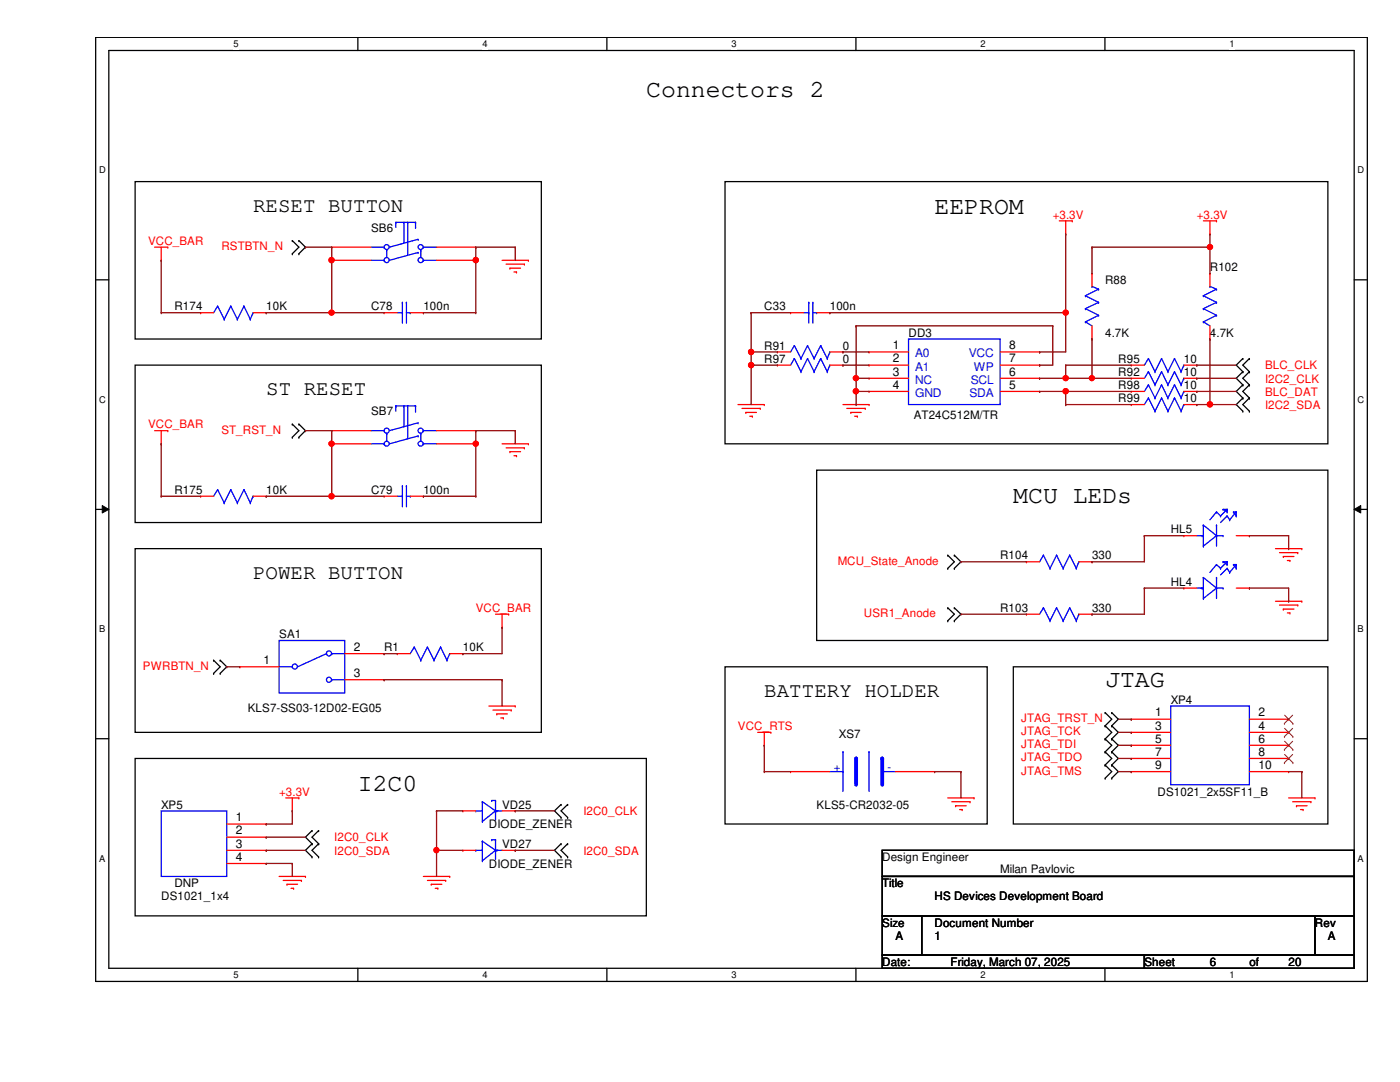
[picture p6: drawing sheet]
<svg xmlns="http://www.w3.org/2000/svg" width="279mm" height="216mm" viewBox="0 0 279 216" stroke-linecap="round" stroke-linejoin="round" font-family="sans-serif">
<path d="M19.1 7.5h253.8v188.3h-253.8zM21.7 10.1h248.6v183.1h-248.6z" fill="none" stroke="#000" stroke-width=".25"/>
<g fill="#fff">
<path d="M46.6 7.7h1v2.1h-1z"/>
<path d="M46.6 193.5h1v2.1h-1z"/>
</g>
<path d="M71.4 7.5v2.6M71.4 193.2v2.6" fill="none" stroke="#000" stroke-width=".25"/>
<g fill="#fff">
<path d="M96.3 7.7h1v2.1h-1z"/>
<path d="M96.3 193.5h1v2.1h-1z"/>
</g>
<path d="M121.1 7.5v2.6M121.1 193.2v2.6" fill="none" stroke="#000" stroke-width=".25"/>
<g fill="#fff">
<path d="M146 7.7h1v2.1h-1z"/>
<path d="M146 193.5h1v2.1h-1z"/>
</g>
<path d="M170.8 7.5v2.6M170.8 193.2v2.6" fill="none" stroke="#000" stroke-width=".25"/>
<g fill="#fff">
<path d="M195.7 7.7h1v2.1h-1z"/>
<path d="M195.7 193.5h1v2.1h-1z"/>
</g>
<path d="M220.5 7.5v2.6M220.5 193.2v2.6" fill="none" stroke="#000" stroke-width=".25"/>
<g fill="#fff">
<path d="M245.4 7.7h1v2.1h-1z"/>
<path d="M245.4 193.5h1v2.1h-1z"/>
<path d="M19.8 32.9h1.3v2.1h-1.3z"/>
<path d="M270.9 32.9h1.3v2.1h-1.3z"/>
<path d="M19.8 78.7h1.3v2.1h-1.3z"/>
<path d="M270.9 78.7h1.3v2.1h-1.3z"/>
</g>
<path d="M19.1 55.8h2.6M270.3 55.8h2.6" fill="none" stroke="#000" stroke-width=".25"/>
<g fill="#fff">
<path d="M19.8 124.5h1.2v2.1h-1.2z"/>
<path d="M270.9 124.5h1.3v2.1h-1.3z"/>
</g>
<path d="M19.1 101.6h2.6M270.3 101.6h2.6" fill="none" stroke="#000" stroke-width=".25"/>
<path d="M20.4 100.9l1.3 .7-1.3 .8zM270.3 101.6l1.3-.7v1.5z" fill="#000"/>
<path d="M20.4 100.9l1.3 .7-1.3 .8zM270.3 101.6l1.3-.7v1.5z" fill="none" stroke="#000" stroke-width=".2"/>
<g fill="#fff">
<path d="M19.8 170.3h1.2v2h-1.2z"/>
<path d="M270.9 170.3h1.3v2h-1.3z"/>
</g>
<g fill="none" stroke="#000" stroke-width=".25">
<path d="M27 36.2h81v31.4h-81zM144.7 36.2h120.3v52.4h-120.3zM58.3 48h.1M58.3 50.6h.1M58.3 48l1.3 1.3-1.3 1.3M59.6 50.6h.1M59.6 48h.1M59.6 48l1.4 1.3-1.4 1.3M27 72.9h81v31.4h-81zM248 71.5h.1M248 74.2h.1M248 76.8h.1"/>
<path d="M248 79.4h.1M248 71.5l-1.3 1.4 1.3 1.3M248 74.2l-1.3 1.3 1.3 1.3M248 76.8l-1.3 1.3 1.3 1.3M248 79.4l-1.3 1.3 1.3 1.3M249.3 74.2h.1M249.3 71.5h.1M249.3 76.8h.1M249.3 79.4h.1M249.3 71.5l-1.3 1.4 1.3 1.3M249.3 74.2l-1.3 1.3 1.3 1.3M249.3 76.8l-1.3 1.3 1.3 1.3"/>
<path d="M249.3 79.4l-1.3 1.3 1.3 1.3M58.3 84.6h.1M58.3 87.2h.1M58.3 84.6l1.3 1.3-1.3 1.3M59.6 87.2h.1M59.6 84.6h.1M59.6 84.6l1.4 1.3-1.4 1.3M163 93.8h102v34h-102zM248 82h.1M249.3 82h.1M27 109.5h81v36.6h-81zM189.1 110.8h.1"/>
<path d="M189.1 113.4h.1M189.1 110.8l1.4 1.3-1.4 1.3M190.5 113.4h.1M190.5 110.8h.1M190.5 110.8l1.3 1.3-1.3 1.3M42.6 131.7h.1M42.6 134.4h.1M42.6 131.7l1.3 1.4-1.3 1.3M43.9 134.4h.1M43.9 131.7h.1M43.9 131.7l1.4 1.4-1.4 1.3M144.7 133.1h52.3v31.3h-52.3z"/>
<path d="M189.1 121.3h.1M189.1 123.9h.1M189.1 121.3l1.4 1.3-1.4 1.3M190.5 123.9h.1M190.5 121.3h.1M190.5 121.3l1.3 1.3-1.3 1.3M202.2 133.1h62.8v31.3h-62.8zM19.1 147.4h2.6M27 151.3h102v31.5h-102zM220.6 142.2h.1M220.6 144.8h.1M220.6 147.4h.1"/>
<path d="M220.6 150h.1M220.6 152.7h.1M220.6 155.3h.1M220.6 142.2l1.3 1.3-1.3 1.3M220.6 144.8l1.3 1.3-1.3 1.3M220.6 147.4l1.3 1.3-1.3 1.3M220.6 150l1.3 1.3-1.3 1.4M220.6 152.7l1.3 1.3-1.3 1.3M221.9 144.8h.1M221.9 142.2h.1M221.9 147.4h.1M221.9 150h.1"/>
<path d="M221.9 152.7h.1M221.9 155.3h.1M221.9 142.2l1.3 1.3-1.3 1.3M221.9 144.8l1.3 1.3-1.3 1.3M221.9 147.4l1.3 1.3-1.3 1.3M221.9 150l1.3 1.3-1.3 1.4M221.9 152.7l1.3 1.3-1.3 1.3M270.3 147.4h2.6M62.3 165.7h.1M62.3 168.4h.1M62.3 171h.1M62.3 165.7l-1.3 1.3 1.3 1.4"/>
<path d="M62.3 168.4l-1.3 1.3 1.3 1.3M63.6 168.4h.1M63.6 165.7h.1M63.6 171h.1M63.6 165.7l-1.3 1.3 1.3 1.4M63.6 168.4l-1.3 1.3 1.3 1.3M112 160.5h.1M112 163.1h.1M112 168.4h.1M112 171h.1M112 160.5l-1.3 1.3 1.3 1.3M112 168.4l-1.3 1.3 1.3 1.3"/>
<path d="M113.3 163.1h.1M113.3 160.5h.1M113.3 171h.1M113.3 168.4h.1M113.3 160.5l-1.3 1.3 1.3 1.3M113.3 168.4l-1.3 1.3 1.3 1.3M176.1 169.7h94.2v5.2h-94.2zM176.1 174.9h94.2v7.9h-94.2zM176.1 182.8h7.8v7.8h-7.8zM176.1 190.6h52.3v2.6h-52.3zM183.9 182.8h78.5v7.8h-78.5zM228.4 190.6h41.9v2.6h-41.9z"/>
<path d="M262.4 182.8h7.9v7.8h-7.9z"/>
</g>
<g fill="none" stroke="#f00" stroke-width=".25">
<path d="M30.9 49.3h2.6M32.2 51.9h.1M32.2 49.3v2.6M33.5 49.3h.1M100.2 51.9h5.3M101 52.7h3.6M101.8 53.5h.1M101.8 53.5h2.1M102.6 54.3h.5M103.1 54.3h.1M104.6 52.7h.1M105.5 51.9h.1"/>
<path d="M211.4 44.1h2.6M212.7 46.7h.1M212.7 44.1v2.6M214 44.1h.1M240.2 44.1h2.6M241.5 46.7h.1M241.5 44.1v2.6M242.8 44.1h.1M155.2 70.2h.1M155.2 72.9h.1M155.2 72.9h2.6M155.2 70.2h2.6"/>
<path d="M165.6 72.9h2.6M165.6 70.2h2.6M168.2 70.2h.1M168.2 72.9h.1M225.8 72.9h.1M225.8 75.5h.1M225.8 78.1h.1M225.8 72.9h2.6M225.8 75.5h2.6M225.8 78.1h2.6M236.3 72.9h2.5M236.3 75.5h2.5"/>
<path d="M236.3 78.1h2.5M238.8 72.9h.1M238.8 75.5h.1M238.8 78.1h.1M30.9 85.9h2.6M32.2 88.6h.1M32.2 85.9v2.7M33.5 85.9h.1M76.7 99h.1M76.7 99h2.6M81.9 99h2.6M84.5 99h.1"/>
<path d="M100.2 88.6h5.3M101 89.4h3.6M101.8 90.1h.1M101.8 90.1h2.1M102.6 90.9h.5M103.1 90.9h.1M104.6 89.4h.1M105.5 88.6h.1M147.3 80.7h5.2M148.1 81.5h3.6M148.8 82.3h.1M148.8 82.3h2.2"/>
<path d="M149.6 83.1h.6M150.2 83.1h.1M151.7 81.5h.1M152.5 80.7h.1M168.2 80.7h5.2M169 81.5h3.7M169.8 82.3h.1M169.8 82.3h2.1M170.6 83.1h.5M171.1 83.1h.1M172.7 81.5h.1M173.4 80.7h.1"/>
<path d="M236.3 117.3h.1M236.3 106.9h.1M236.3 117.3h2.5M236.3 106.9h2.5M246.7 117.3h2.6M246.7 106.9h2.6M249.3 117.3h.1M249.3 106.9h.1M254.6 109.5h5.2M254.6 120h5.2M255.4 110.3h3.6M256.1 111h.1"/>
<path d="M256.1 111h2.1M256.9 111.8h.5M257.4 111.8h.1M259 110.3h.1M259.8 109.5h.1M259.8 120h.1M98.9 122.6h2.6M100.2 125.2h.1M100.2 122.6v2.6M101.5 122.6h.1M255.4 120.7h3.6M256.1 121.5h.1"/>
<path d="M256.1 121.5h2.1M256.9 122.3h.5M257.4 122.3h.1M259 120.7h.1M57 159.2h2.6M58.3 159.2v2.6M59.6 159.2h.1M97.6 140.9h5.2M98.4 141.7h3.6M99.1 142.5h.1M99.1 142.5h2.2M99.9 143.3h.6"/>
<path d="M100.5 143.3h.1M102 141.7h.1M102.8 140.9h.1M151.2 146.1h2.6M152.5 148.7h.1M152.5 146.1v2.6M153.8 146.1h.1M189.1 159.2h5.3M189.9 160h3.7M193.6 160h.1M194.4 159.2h.1M257.2 159.2h5.2"/>
<path d="M258 160h3.6M261.6 160h.1M262.4 159.2h.1M55.7 174.9h5.3M56.5 175.7h3.7M57.3 176.4h.1M57.3 176.4h2.1M58.1 177.2h.5M58.3 161.8h.1M58.6 177.2h.1M60.2 175.7h.1M61 174.9h.1"/>
<path d="M84.5 174.9h5.2M85.3 175.7h3.6M86.1 176.4h.1M86.1 176.4h2.1M86.9 177.2h.5M87.4 177.2h.1M88.9 175.7h.1M89.7 174.9h.1M92.4 161.8h.1M92.4 161.8h2.6M100.2 161.8h2.6M102.8 161.8h.1"/>
<path d="M190.7 160.8h.1M190.7 160.8h2.1M191.5 161.5h.5M192 161.5h.1M258.7 160.8h.1M258.7 160.8h2.2M259.5 161.5h.6M260.1 161.5h.1"/>
</g>
<g fill="none" stroke="#00f" stroke-width=".25">
<path d="M158.5 69h.1M158.5 71.5h.1M158.5 69l1.4 2.5M158.5 69l-.7 1.2M158.5 71.5l1.4 2.7M158.5 71.5l-.7 1.4M159.9 71.5h.1M159.9 74.2h.1M161.2 69h.1M161.2 71.5h.1M161.2 69l-1.3 2.5M161.2 69l1.3 2.5"/>
<path d="M161.2 71.5l-1.3 2.7M161.2 71.5l1.3 2.7M162.5 71.5h.1M162.5 74.2h.1M163.8 69h.1M163.8 71.5h.1M163.8 69l-1.3 2.5M163.8 69l1.3 2.5M163.8 71.5l-1.3 2.7M163.8 71.5l1.3 2.7M165.1 71.5h.1M165.1 74.2h.1"/>
<path d="M165.6 70.2h.1M165.6 72.9h.1M165.6 70.2l-.5 1.3M165.6 72.9l-.5 1.3M229.2 71.5h.1M229.2 74.2h.1M229.2 76.8h.1M229.2 71.5l1.3 2.7M229.2 71.5l-.8 1.4M229.2 74.2l1.3 2.6M229.2 74.2l-.8 1.3M229.2 76.8l1.3 2.6"/>
<path d="M229.2 76.8l-.8 1.3M230.5 74.2h.1M230.5 76.8h.1M230.5 79.4h.1M231.8 71.5h.1M231.8 74.2h.1M231.8 76.8h.1M231.8 71.5l-1.3 2.7M231.8 71.5l1.3 2.7M231.8 74.2l-1.3 2.6M231.8 74.2l1.3 2.6M231.8 76.8l-1.3 2.6"/>
<path d="M231.8 76.8l1.3 2.6M233.1 74.2h.1M233.1 76.8h.1M233.1 79.4h.1M234.4 71.5h.1M234.4 74.2h.1M234.4 76.8h.1M234.4 71.5l-1.3 2.7M234.4 71.5l1.3 2.7M234.4 74.2l-1.3 2.6M234.4 74.2l1.3 2.6M234.4 76.8l-1.3 2.6"/>
<path d="M234.4 76.8l1.3 2.6M235.7 74.2h.1M235.7 76.8h.1M235.7 79.4h.1M236.3 72.9h.1M236.3 75.5h.1M236.3 78.1h.1M236.3 72.9l-.6 1.3M236.3 75.5l-.6 1.3M236.3 78.1l-.6 1.3M79.3 99h1M80.3 96.9h.1"/>
<path d="M80.3 99h.1M80.3 96.9v4.2M81.1 96.9h.1M81.1 96.9v4.2M81.1 99h.8M81.9 99h.1M238.8 117.3h1.4M238.8 106.9h1.4M239.9 117.3h.1M239.9 106.9h.1M240.2 119.4h.1M240.2 117.3h.1"/>
<path d="M240.2 115.2h.1M240.2 109h.1M240.2 106.9h.1M240.2 104.8h.1M240.2 104.8v4.2M240.2 115.2v4.2M240.2 115.2l2.6 2.1M240.2 104.8l2.6 2.1M242.8 115.2h.1M242.8 117.3h.1M242.8 112.6h.1M242.8 104.8h.1"/>
<path d="M242.8 106.9h.1M242.8 102.1h.1M242.8 117.3h1.3M242.8 104.8v4.2M242.8 115.2v4.2M242.8 112.6l.8 .8M242.8 117.3l-2.6 2.1M242.8 112.6l-1.3 1.6M242.8 106.9h1.3M242.8 102.1l.8 .9M242.8 106.9l-2.6 2.1M242.8 102.1l-1.3 1.6"/>
<path d="M243.6 113.4h.1M243.6 103h.1M244.1 117.3h.1M244.1 112.1h.1M244.1 106.9h.1M244.1 101.6h.1M244.1 112.1h.8M244.1 112.1l.8 .5M244.1 101.6h.8M244.1 101.6l.8 .5M244.9 112.1h.1M244.9 112.6h.1"/>
<path d="M244.9 113.4h.1M244.9 101.6h.1M244.9 102.1h.1M244.9 103h.1M244.9 112.1l-1.3 1.3M244.9 113.4l.5 .8M244.9 101.6v.5M244.9 112.1v.5M244.9 113.4l-1.3 1.3M244.9 101.6l-1.3 1.4M244.9 103l.5 .7M244.9 103l-1.3 1.3"/>
<path d="M245.4 114.2h.1M245.4 103.7h.1M246.2 112.6h.1M246.2 102.1h.1M246.2 112.6h.5M246.2 112.6l.5 .8M246.2 102.1h.5M246.2 102.1l.5 .9M246.7 112.6h.1M246.7 113.4h.1M246.7 102.1h.1M246.7 103h.1"/>
<path d="M246.7 112.6l-1.3 1.6M246.7 102.1v.9M246.7 112.6v.8M246.7 102.1l-1.3 1.6M96.3 160h.1M96.3 160v3.9M96.3 160l2.6 1.8M98.1 159.7h.1M98.1 159.7h.8M98.9 159.7h.1M98.9 159.7v4M95 161.8h.1"/>
<path d="M95 161.8h1.3M96.3 163.9h.1M98.9 161.8h.1M98.9 161.8h1.3M98.9 161.8l-2.6 2.1M99.1 161.8h.1"/>
</g>
<path d="M170.9 151.3v5.3" fill="none" stroke="#00f" stroke-width=".76"/>
<circle cx="170.9" cy="151.3" r=".38" fill="#00f"/>
<path d="M176.1 151.3v5.3" fill="none" stroke="#00f" stroke-width=".76"/>
<circle cx="176.1" cy="151.3" r=".38" fill="#00f"/>
<g fill="none" stroke="#00f" stroke-width=".25">
<path d="M74 49.3h2.7M74 51.9h2.7M76.7 49.3h.1M76.7 51.9h.1M77.2 49.8h.1M77.2 49.8v1.6M79 44.4h.1M79 44.4h3.9M79 44.4v1M80.6 44.4h.1M80.6 44.4v4.1M81.4 44.4h.1"/>
<path d="M81.4 44.4v6.5M82.9 44.4h.1M82.9 45.4h.1M82.9 44.4v1M83.4 47.8h.1M83.4 50.4h.1M83.4 47.8l-5.7 1.5M83.4 50.4l-5.7 1.5M84 49.8h.1M84 49.8v1.6M84.5 49.3h.1M84.5 51.9h.1"/>
<path d="M84.5 49.3h2.6M84.5 51.9h2.6M216.6 59h.1M216.6 59l2.6 1.3M217.9 57.1h.1M217.9 57.1l1.3 .6M219.2 57.7h.1M219.2 57.7l-2.6 1.3M240.2 59h.1M240.2 59l2.6 1.3M241.5 57.1h.1M241.5 57.1l1.3 .6"/>
<path d="M242.8 57.7h.1M242.8 57.7l-2.6 1.3M43.4 61.1h.1M43.4 61.1l1.3 2.6M43.4 61.1l-.8 1.3M44.7 63.7h.1M46.1 61.1h.1M46.1 61.1l-1.4 2.6M46.1 61.1l1.3 2.6M47.4 63.7h.1M48.7 61.1h.1M48.7 61.1l-1.3 2.6"/>
<path d="M48.7 61.1l1.3 2.6M50 63.7h.1M50.5 62.4h.1M50.5 62.4l-.5 1.3M79.3 62.4h1M80.3 60.3h.1M80.3 62.4h.1M80.3 60.3v4.2M81.1 60.3h.1M81.1 60.3v4.2M81.1 62.4h.8M81.9 62.4h.1"/>
<path d="M160.4 62.4h1M161.4 60.3h.1M161.4 62.4h.1M161.4 60.3v4.2M162.2 60.3h.1M162.2 62.4h.8M162.2 60.3v4.2M163 62.4h.1M181.3 67.6h18.3v13.1h-18.3zM216.6 61.6h.1M216.6 64.2h.1M216.6 61.6l2.6 1.3"/>
<path d="M216.6 64.2l1.3 .8M219.2 62.9h.1M219.2 60.3h.1M219.2 62.9l-2.6 1.3M219.2 60.3l-2.6 1.3M229.2 79.4h.1M229.2 79.4l1.3 2.6M229.2 79.4l-.8 1.3M231.8 79.4h.1M231.8 79.4l-1.3 2.6M231.8 79.4l1.3 2.6M234.4 79.4h.1"/>
<path d="M234.4 79.4l-1.3 2.6M234.4 79.4l1.3 2.6M240.2 61.6h.1M240.2 64.2h.1M240.2 61.6l2.6 1.3M240.2 64.2l1.3 .8M242.8 62.9h.1M242.8 60.3h.1M242.8 62.9l-2.6 1.3M242.8 60.3l-2.6 1.3M43.4 97.7h.1M43.4 97.7l1.3 2.6"/>
<path d="M43.4 97.7l-.8 1.3M46.1 97.7h.1M46.1 97.7l-1.4 2.6M46.1 97.7l1.3 2.6M48.7 97.7h.1M48.7 97.7l-1.3 2.6M48.7 97.7l1.3 2.6M50.5 99h.1M50.5 99l-.5 1.3M74 85.9h2.7M74 88.6h2.7M76.7 85.9h.1"/>
<path d="M76.7 88.6h.1M77.2 86.5h.1M77.2 86.5v1.6M79 81h.1M79 81v1M79 81h3.9M80.6 81h.1M80.6 81v4.2M81.4 81h.1M81.4 81v6.5M82.9 81h.1M82.9 82h.1"/>
<path d="M82.9 81v1M83.4 84.4h.1M83.4 87h.1M83.4 84.4l-5.7 1.5M83.4 87l-5.7 1.6M84 86.5h.1M84 86.5v1.6M84.5 85.9h.1M84.5 88.6h.1M84.5 85.9h2.6M84.5 88.6h2.6M230.5 82h.1"/>
<path d="M233.1 82h.1M235.7 82h.1M236.3 80.7h.1M236.3 80.7l-.6 1.3M44.7 100.3h.1M47.4 100.3h.1M50 100.3h.1M208.2 110.8h.1M208.2 110.8l1.4 2.6M208.2 110.8l-.7 1.3M209.6 113.4h.1M210.9 110.8h.1"/>
<path d="M210.9 110.8l-1.3 2.6M210.9 110.8l1.3 2.6M212.2 113.4h.1M213.5 110.8h.1M213.5 110.8l-1.3 2.6M213.5 110.8l1.3 2.6M214.8 113.4h.1M215.3 112.1h.1M215.3 112.1l-.5 1.3M55.7 127.8h13.1v10.5h-13.1zM55.7 133.1h2.6M58.3 133.1h.1"/>
<path d="M65.2 130.4h.1M65.2 130.4l-5.8 2.7M66.2 130.4h.1M66.2 135.6h.1M66.2 130.4h2.6M66.2 135.6h2.6M82.7 129.1h.1M82.7 129.1l1.3 2.6M82.7 129.1l-.8 1.3M84 131.7h.1M85.3 129.1h.1M85.3 129.1l-1.3 2.6"/>
<path d="M85.3 129.1l1.3 2.6M86.6 131.7h.1M87.9 129.1h.1M87.9 129.1l-1.3 2.6M87.9 129.1l1.3 2.6M89.2 131.7h.1M89.7 130.4h.1M89.7 130.4l-.5 1.3M208.2 121.3h.1M208.2 121.3l1.4 2.6M208.2 121.3l-.7 1.3M209.6 123.9h.1"/>
<path d="M210.9 121.3h.1M210.9 121.3l-1.3 2.6M210.9 121.3l1.3 2.6M212.2 123.9h.1M213.5 121.3h.1M213.5 121.3l-1.3 2.6M213.5 121.3l1.3 2.6M214.8 123.9h.1M215.3 122.6h.1M215.3 122.6l-.5 1.3M165.6 154h2.6M168.2 150h.1"/>
<path d="M168.2 154h.1M168.2 150v7.9M173.4 150h.1M173.4 150v7.9M176.1 154h.1M176.1 154h2.6M233.6 140.9h15.7v15.7h-15.7zM32.2 161.8h13.1v13.1h-13.1zM95 169.7h.1M95 169.7h1.3M96.3 171.7h.1M96.3 167.9h.1"/>
<path d="M96.3 167.9v3.8M96.3 167.9l2.6 1.8M98.1 167.6h.1M98.1 167.6h.8M98.9 169.7h.1M98.9 167.6h.1M98.9 169.7h1.3M98.9 169.7l-2.6 2M98.9 167.6v3.9M99.1 169.7h.1"/>
<circle cx="77.2" cy="51.9" r=".51"/>
<circle cx="77.2" cy="49.3" r=".5"/>
<circle cx="83.9" cy="51.9" r=".51"/>
<circle cx="84" cy="49.3" r=".5"/>
<circle cx="77.2" cy="85.9" r=".51"/>
<circle cx="77.2" cy="88.5" r=".5"/>
<circle cx="83.9" cy="85.9" r=".51"/>
<circle cx="84" cy="88.5" r=".5"/>
<circle cx="58.8" cy="133" r=".51"/>
<circle cx="65.7" cy="135.6" r=".51"/>
<circle cx="65.7" cy="130.4" r=".51"/>
</g>
<g fill="none" stroke="#f00" stroke-width=".25">
<path d="M66.2 49.3h.1M66.2 51.9h.1M66.2 49.3h7.8M66.2 51.9h7.8M87.1 49.3h7.9M87.1 51.9h7.9M95 49.3h.1M95 51.9h.1M217.9 54.6h.1M217.9 54.6v2.5M241.5 54.6h.1M241.5 54.6v2.5"/>
<path d="M40 62.4h.1M40 62.4h2.6M50.5 62.4h2.6M53.1 62.4h.1M76.7 62.4h.1M76.7 62.4h2.6M81.9 62.4h2.6M84.5 62.4h.1M157.8 62.4h.1M157.8 62.4h2.6M163 62.4h2.6M165.6 62.4h.1"/>
<path d="M173.4 70.2h.1M173.4 72.9h.1M173.4 75.5h.1M173.4 78.1h.1M173.4 70.2h7.9M173.4 72.9h7.9M173.4 75.5h7.9M173.4 78.1h7.9M199.6 70.2h7.9M199.6 72.9h7.9M199.6 75.5h7.9M199.6 78.1h7.9"/>
<path d="M207.5 78.1h.1M207.5 75.5h.1M207.5 72.9h.1M207.5 70.2h.1M217.9 67.6h.1M217.9 65v2.6M241.5 67.6h.1M241.5 65v2.6M40 99h.1M40 99h2.6M50.5 99h2.6M53.1 99h.1"/>
<path d="M66.2 85.9h.1M66.2 88.6h.1M66.2 85.9h7.8M66.2 88.6h7.8M87.1 85.9h7.9M87.1 88.6h7.9M95 85.9h.1M95 88.6h.1M225.8 80.7h.1M225.8 80.7h2.6M236.3 80.7h2.5M238.8 80.7h.1"/>
<path d="M204.9 112.1h.1M204.9 112.1h2.6M215.3 112.1h2.6M217.9 112.1h.1M47.9 133.1h.1M47.9 133.1h7.8M68.8 130.4h7.9M68.8 135.6h7.9M76.7 130.4h.1M76.7 135.6h.1M79.3 130.4h.1M79.3 130.4h2.6"/>
<path d="M89.7 130.4h2.7M92.4 130.4h.1M204.9 122.6h.1M204.9 122.6h2.6M215.3 122.6h2.6M217.9 122.6h.1M157.8 154h.1M157.8 154h7.8M178.7 154h7.8M186.5 154h.1M225.8 143.5h.1M225.8 146.1h.1"/>
<path d="M225.8 148.7h.1M225.8 151.3h.1M225.8 154h.1M225.8 154h7.8M225.8 143.5h7.8M225.8 146.1h7.8M225.8 148.7h7.8M225.8 151.3h7.8M249.3 154h7.9M249.3 143.5h7.9M249.3 146.1h7.9M249.3 148.7h7.9"/>
<path d="M249.3 151.3h7.9M257.2 143.5h.1M257.2 146.1h.1M257.2 148.7h.1M257.2 151.3h.1M257.2 154h.1M45.3 169.7h7.8M45.3 164.4h7.8M45.3 167h7.8M45.3 172.3h7.8M53.1 164.4h.1M53.1 167h.1"/>
<path d="M53.1 169.7h.1M53.1 172.3h.1M92.4 169.7h.1M92.4 169.7h2.6M100.2 169.7h2.6M102.8 169.7h.1"/>
</g>
<g fill="none" stroke="#804000" stroke-width=".2">
<path d="M256.3 144.4h.1M256.3 147h.1M256.3 149.6h.1M256.3 152.2h.1M256.4 142.7l1.6 1.7M256.4 145.3l1.6 1.7M256.4 147.9l1.6 1.7M256.4 150.5l1.6 1.7M258 142.7l-1.7 1.7M258 145.3l-1.7 1.7M258 147.9l-1.7 1.7M258 150.5l-1.7 1.7"/>
<path d="M258 144.4h.1M258 147h.1M258 149.6h.1M258 152.2h.1"/>
</g>
<g fill="none" stroke="#800000" stroke-width=".25">
<path d="M32.2 51.9h.1M32.2 51.9v10.5M61 49.3h.1M61 49.3h5.2v2.6M66.2 51.9h.1M95 51.9h.1M95 49.3h.1M95 49.3v2.6M95 49.3h7.8M102.8 49.3h.1M102.8 49.3v2.6M32.2 62.4h.1"/>
<path d="M32.2 62.4h7.8M53.1 62.4h.1M53.1 62.4h23.6M66.2 62.4h.1M84.5 62.4h.1M84.5 62.4h10.5M53.1 99h.1M53.1 99h23.6M61 85.9h.1M61 85.9h5.2v2.7M66.2 88.6h.1M66.2 99h.1"/>
<path d="M152.5 148.7h.1M152.5 154h.1M152.5 148.7v5.3M152.5 154h5.3M186.5 154h.1M186.5 154h5.3M191.8 154h.1M191.8 154v5.2"/>
</g>
<circle cx="66.2" cy="99" r=".51" fill="#f00"/>
<circle cx="66.2" cy="99" r=".51" fill="none" stroke="#f00" stroke-width=".25"/>
<g fill="none" stroke="#800000" stroke-width=".25">
<path d="M32.2 99h.1M32.2 88.6h.1M32.2 99h7.8M32.2 88.6v10.4M84.5 99h.1M84.5 99h10.5M95 88.6h.1M95 85.9h.1M95 85.9v2.7M95 85.9h7.8M102.8 85.9h.1M102.8 85.9v2.7"/>
<path d="M45.3 133.1h.1M45.3 133.1h2.6M76.7 135.6h.1M76.7 130.4h.1M76.7 135.6h23.5M76.7 130.4h2.6M92.4 130.4h.1M100.2 135.6h.1M100.2 125.2h.1M100.2 125.2v5.2h-7.8M100.2 135.6v5.3M87.1 161.8h.1"/>
<path d="M87.1 169.7h.1M87.1 161.8v13.1M87.1 161.8h5.3M87.1 169.7h5.3"/>
</g>
<circle cx="87.1" cy="169.6" r=".5" fill="#f00"/>
<circle cx="87.1" cy="169.6" r=".5" fill="none" stroke="#f00" stroke-width=".25"/>
<path d="M170.9 78.1h.1M170.9 75.5v2.6M102.8 161.8h.1M102.8 169.7h.1M102.8 161.8h7.9M102.8 169.7h7.9" fill="none" stroke="#800000" stroke-width=".25"/>
<circle cx="170.8" cy="75.5" r=".5" fill="#f00"/>
<circle cx="170.8" cy="75.5" r=".5" fill="none" stroke="#f00" stroke-width=".25"/>
<path d="M149.9 72.9h.1M149.9 72.9h5.3M149.9 72.9v7.8M168.2 70.2h.1M168.2 72.9h.1M168.2 70.2h5.2M168.2 72.9h5.2" fill="none" stroke="#800000" stroke-width=".25"/>
<circle cx="149.9" cy="72.9" r=".51" fill="#f00"/>
<circle cx="149.9" cy="72.9" r=".51" fill="none" stroke="#f00" stroke-width=".25"/>
<path d="M149.9 72.9h.1M149.9 70.2h.1M149.9 62.4h.1M149.9 62.4v10.5M149.9 70.2h5.3M149.9 62.4h7.9" fill="none" stroke="#800000" stroke-width=".25"/>
<circle cx="149.9" cy="70.2" r=".51" fill="#f00"/>
<circle cx="149.9" cy="70.2" r=".51" fill="none" stroke="#f00" stroke-width=".25"/>
<path d="M212.7 46.7h.1M212.7 46.7v15.7h-47.1M165.6 62.4h.1" fill="none" stroke="#800000" stroke-width=".25"/>
<circle cx="212.7" cy="62.4" r=".5" fill="#f00"/>
<circle cx="212.7" cy="62.4" r=".5" fill="none" stroke="#f00" stroke-width=".25"/>
<path d="M170.9 65h.1M170.9 78.1h.1M170.9 65h39.2M170.9 78.1h2.5M170.9 78.1v2.6M207.5 70.2h.1M207.5 72.9h.1M210.1 65h.1M210.1 65v7.9h-2.6M212.7 62.4h.1M212.7 62.4v7.8h-5.2M170.9 80.7h.1" fill="none" stroke="#800000" stroke-width=".25"/>
<circle cx="170.8" cy="78.1" r=".51" fill="#f00"/>
<circle cx="170.8" cy="78.1" r=".51" fill="none" stroke="#f00" stroke-width=".25"/>
<path d="M170.9 75.5h.1M170.9 65h.1M170.9 75.5h2.5M170.9 65v10.5M207.5 75.5h.1M207.5 75.5h5.2" fill="none" stroke="#800000" stroke-width=".25"/>
<circle cx="212.7" cy="75.5" r=".5" fill="#f00"/>
<circle cx="212.7" cy="75.5" r=".5" fill="none" stroke="#f00" stroke-width=".25"/>
<path d="M207.5 78.1h.1M207.5 78.1h5.2M212.7 72.9h.1M212.7 75.5h.1M212.7 75.5h5.2M212.7 72.9h13.1M212.7 72.9v2.6M238.8 75.5h.1M238.8 72.9h.1M238.8 75.5h7.9M238.8 72.9h7.9" fill="none" stroke="#800000" stroke-width=".25"/>
<circle cx="212.7" cy="78.1" r=".51" fill="#f00"/>
<circle cx="212.7" cy="78.1" r=".51" fill="none" stroke="#f00" stroke-width=".25"/>
<path d="M212.7 78.1h.1M212.7 78.1h13.1M212.7 78.1v2.6M217.9 67.6h.1M217.9 67.6v7.9M238.8 78.1h.1M238.8 78.1h7.9M212.7 80.7h.1M212.7 80.7h13.1M238.8 80.7h.1M238.8 80.7h2.7" fill="none" stroke="#800000" stroke-width=".25"/>
<circle cx="217.9" cy="75.5" r=".49" fill="#f00"/>
<circle cx="217.9" cy="75.5" r=".49" fill="none" stroke="#f00" stroke-width=".25"/>
<path d="M217.9 49.3h.1M217.9 49.3h23.6M241.5 49.3h.1M241.5 46.7v2.6M217.9 75.5h.1M217.9 75.5h7.9" fill="none" stroke="#800000" stroke-width=".25"/>
<circle cx="241.5" cy="49.3" r=".5" fill="#f00"/>
<circle cx="241.5" cy="49.3" r=".5" fill="none" stroke="#f00" stroke-width=".25"/>
<g fill="none" stroke="#800000" stroke-width=".25">
<path d="M217.9 49.3h.1M217.9 49.3v5.3M241.5 49.3h.1M241.5 49.3v5.3M241.5 67.6h.1M241.5 67.6v13.1M191.8 112.1h.1M191.8 112.1h13.1M217.9 112.1h.1M228.4 106.9h.1M228.4 117.3h.1M228.4 117.3h7.9"/>
<path d="M228.4 106.9h7.9M228.4 106.9v5.2h-10.5M228.4 117.3v5.3h-10.5M249.3 117.3h.1M249.3 106.9h.1M249.3 106.9h7.9v2.6M249.3 117.3h7.9v2.7M257.2 120h.1M257.2 109.5h.1M191.8 122.6h.1M191.8 122.6h13.1M217.9 122.6h.1"/>
<path d="M223.2 154h2.6M223.2 151.3h2.6M223.2 148.7h2.6M223.2 146.1h2.6M223.2 143.5h2.6M225.8 154h.1M225.8 151.3h.1M225.8 148.7h.1M225.8 146.1h.1M225.8 143.5h.1M257.2 154h2.6M259.8 154h.1"/>
<path d="M259.8 154v5.2M53.1 164.4h.1M53.1 172.3h.1M53.1 169.7h.1M53.1 167h.1M53.1 172.3h5.2M53.1 169.7h7.9M53.1 167h7.9M58.3 161.8h.1M58.3 172.3h.1M58.3 161.8v2.6h-5.2M58.3 172.3v2.6"/>
</g>
<circle cx="241.5" cy="80.7" r=".51" fill="#f00"/>
<circle cx="241.5" cy="80.7" r=".51" fill="none" stroke="#f00" stroke-width=".25"/>
<path d="M66.2 51.9v10.5M66.2 62.4h.1M241.5 80.7h.1M241.5 80.7h5.2" fill="none" stroke="#800000" stroke-width=".25"/>
<circle cx="66.2" cy="51.9" r=".51" fill="#f00"/>
<circle cx="66.2" cy="51.9" r=".51" fill="none" stroke="#f00" stroke-width=".25"/>
<circle cx="66.2" cy="62.4" r=".5" fill="#f00"/>
<circle cx="66.2" cy="62.4" r=".5" fill="none" stroke="#f00" stroke-width=".25"/>
<path d="M95 51.9v10.5M95 62.4h.1" fill="none" stroke="#800000" stroke-width=".25"/>
<circle cx="95" cy="51.9" r=".51" fill="#f00"/>
<circle cx="95" cy="51.9" r=".51" fill="none" stroke="#f00" stroke-width=".25"/>
<path d="M66.2 99h.1M66.2 88.6v10.4" fill="none" stroke="#800000" stroke-width=".25"/>
<circle cx="66.2" cy="88.5" r=".5" fill="#f00"/>
<circle cx="66.2" cy="88.5" r=".5" fill="none" stroke="#f00" stroke-width=".25"/>
<path d="M95 99h.1M95 88.6v10.4" fill="none" stroke="#800000" stroke-width=".25"/>
<circle cx="95" cy="88.5" r=".5" fill="#f00"/>
<circle cx="95" cy="88.5" r=".5" fill="none" stroke="#f00" stroke-width=".25"/>
<circle cx="66.2" cy="99" r=".51" fill="#f00"/>
<circle cx="66.2" cy="99" r=".51" fill="none" stroke="#f00" stroke-width=".25"/>
<circle cx="87.1" cy="169.6" r=".5" fill="#f00"/>
<circle cx="87.1" cy="169.6" r=".5" fill="none" stroke="#f00" stroke-width=".25"/>
<circle cx="170.8" cy="75.5" r=".5" fill="#f00"/>
<circle cx="170.8" cy="75.5" r=".5" fill="none" stroke="#f00" stroke-width=".25"/>
<circle cx="149.9" cy="72.9" r=".51" fill="#f00"/>
<circle cx="149.9" cy="72.9" r=".51" fill="none" stroke="#f00" stroke-width=".25"/>
<circle cx="149.9" cy="70.2" r=".51" fill="#f00"/>
<circle cx="149.9" cy="70.2" r=".51" fill="none" stroke="#f00" stroke-width=".25"/>
<circle cx="212.7" cy="62.4" r=".5" fill="#f00"/>
<circle cx="212.7" cy="62.4" r=".5" fill="none" stroke="#f00" stroke-width=".25"/>
<circle cx="170.8" cy="78.1" r=".51" fill="#f00"/>
<circle cx="170.8" cy="78.1" r=".51" fill="none" stroke="#f00" stroke-width=".25"/>
<circle cx="212.7" cy="75.5" r=".5" fill="#f00"/>
<circle cx="212.7" cy="75.5" r=".5" fill="none" stroke="#f00" stroke-width=".25"/>
<circle cx="212.7" cy="78.1" r=".51" fill="#f00"/>
<circle cx="212.7" cy="78.1" r=".51" fill="none" stroke="#f00" stroke-width=".25"/>
<circle cx="217.9" cy="75.5" r=".49" fill="#f00"/>
<circle cx="217.9" cy="75.5" r=".49" fill="none" stroke="#f00" stroke-width=".25"/>
<circle cx="241.5" cy="49.3" r=".5" fill="#f00"/>
<circle cx="241.5" cy="49.3" r=".5" fill="none" stroke="#f00" stroke-width=".25"/>
<circle cx="241.5" cy="80.7" r=".51" fill="#f00"/>
<circle cx="241.5" cy="80.7" r=".51" fill="none" stroke="#f00" stroke-width=".25"/>
<circle cx="66.2" cy="51.9" r=".51" fill="#f00"/>
<circle cx="66.2" cy="51.9" r=".51" fill="none" stroke="#f00" stroke-width=".25"/>
<circle cx="66.2" cy="62.4" r=".5" fill="#f00"/>
<circle cx="66.2" cy="62.4" r=".5" fill="none" stroke="#f00" stroke-width=".25"/>
<circle cx="95" cy="51.9" r=".51" fill="#f00"/>
<circle cx="95" cy="51.9" r=".51" fill="none" stroke="#f00" stroke-width=".25"/>
<circle cx="66.2" cy="88.5" r=".5" fill="#f00"/>
<circle cx="66.2" cy="88.5" r=".5" fill="none" stroke="#f00" stroke-width=".25"/>
<circle cx="95" cy="88.5" r=".5" fill="#f00"/>
<circle cx="95" cy="88.5" r=".5" fill="none" stroke="#f00" stroke-width=".25"/>
<g font-size="5">
<text x="129" y="19.3">Connectors 2</text>
<text x="186.5" y="42.8">EEPROM</text>
<text x="202.2" y="100.3">MCU LEDs</text>
<text x="220.6" y="137">JTAG</text>
<text x="71.4" y="157.9">I2C0</text>
</g>
<g font-size="4.1">
<text x="50.5" y="42.2">RESET BUTTON</text>
<text x="53.1" y="78.8">ST RESET</text>
<text x="50.5" y="115.4">POWER BUTTON</text>
<text x="152.5" y="139">BATTERY HOLDER</text>
</g>
<g font-size="2.4">
<text x="178.2" y="69.7">1</text>
<text x="201.4" y="69.7">8</text>
<text x="178.2" y="72.3">2</text>
<text x="178.2" y="74.9">3</text>
<text x="178.2" y="77.6">4</text>
<text x="201.4" y="77.6">5</text>
<text x="201.4" y="74.9">6</text>
<text x="201.4" y="72.3">7</text>
<text x="70.6" y="129.9">2</text>
<text x="52.6" y="132.5">1</text>
<text x="70.6" y="135.1">3</text>
<text x="230.5" y="143">1</text>
<text x="251.2" y="143">2</text>
<text x="230.5" y="145.6">3</text>
<text x="230.5" y="148.2">5</text>
<text x="251.2" y="145.6">4</text>
<text x="251.2" y="148.2">6</text>
<text x="230.5" y="150.8">7</text>
<text x="230.5" y="153.4">9</text>
<text x="251.2" y="150.8">8</text>
<text x="251.2" y="153.4">10</text>
<text x="47.1" y="163.9">1</text>
<text x="47.1" y="166.5">2</text>
<text x="47.1" y="169.1">3</text>
<text x="47.1" y="171.7">4</text>
</g>
<g font-size="2.4" fill="#00c">
<text x="182.6" y="71.3">A0</text>
<text x="193.3" y="71.3">VCC</text>
<text x="182.6" y="74">A1</text>
<text x="182.6" y="76.6">NC</text>
<text x="193.7" y="76.6">SCL</text>
<text x="194.4" y="74">WP</text>
<text x="182.6" y="79.2">GND</text>
<text x="193.5" y="79.2">SDA</text>
</g>
<g font-size="2.3">
<text x="74" y="46.2">SB6</text>
<text x="220.6" y="56.7">R88</text>
<text x="241.5" y="54.1">R102</text>
<text x="34.8" y="61.9">R174</text>
<text x="53.1" y="61.9">10K</text>
<text x="74" y="61.9">C78</text>
<text x="84.5" y="61.9">100n</text>
<text x="152.5" y="61.9">C33</text>
<text x="165.6" y="61.9">100n</text>
<text x="152.5" y="69.8">R91</text>
<text x="168.2" y="69.8">0</text>
<text x="181.3" y="67.2">DD3</text>
<text x="220.6" y="67.2">4.7K</text>
<text x="241.5" y="67.2">4.7K</text>
<text x="152.5" y="72.4">R97</text>
<text x="168.2" y="72.4">0</text>
<text x="223.2" y="72.4">R95</text>
<text x="223.2" y="75">R92</text>
<text x="223.2" y="77.6">R98</text>
<text x="236.3" y="72.4">10</text>
<text x="236.3" y="75">10</text>
<text x="236.3" y="77.6">10</text>
<text x="74" y="82.9">SB7</text>
<text x="182.4" y="83.7">AT24C512M/TR</text>
<text x="223.2" y="80.3">R99</text>
<text x="236.3" y="80.3">10</text>
<text x="34.8" y="98.6">R175</text>
<text x="53.1" y="98.6">10K</text>
<text x="74" y="98.6">C79</text>
<text x="84.5" y="98.6">100n</text>
<text x="233.6" y="106.4">HL5</text>
<text x="199.6" y="111.6">R104</text>
<text x="217.9" y="111.6">330</text>
<text x="233.6" y="116.9">HL4</text>
<text x="199.6" y="122.1">R103</text>
<text x="217.9" y="122.1">330</text>
<text x="55.7" y="127.3">SA1</text>
<text x="76.7" y="130">R1</text>
<text x="92.4" y="130">10K</text>
<text x="49.4" y="142">KLS7-SS03-12D02-EG05</text>
<text x="233.6" y="140.4">XP4</text>
<text x="167.4" y="147.2">XS7</text>
<text x="32.2" y="161.4">XP5</text>
<text x="100.2" y="161.4">VD25</text>
<text x="163" y="161.4">KLS5-CR2032-05</text>
<text x="231" y="158.7">DS1021_2x5SF11_B</text>
<text x="97.6" y="165.3">DIODE_ZENER</text>
<text x="97.6" y="173.1">DIODE_ZENER</text>
<text x="100.2" y="169.2">VD27</text>
<text x="176.1" y="171.8">Design Engineer</text>
<text x="32.2" y="179.7">DS1021_1x4</text>
<text x="34.8" y="177">DNP</text>
<text x="176.1" y="177">Title</text>
<text x="186.5" y="179.7">HS Devices Development Board</text>
<text x="199.6" y="174.2">Milan Pavlovic</text>
<text x="176.1" y="184.9">Size</text>
<text x="186.5" y="184.9">Document Number</text>
<text x="262.4" y="184.9">Rev</text>
<text x="178.7" y="187.5">A</text>
<text x="186.5" y="187.5">1</text>
<text x="265" y="187.5">A</text>
<text x="176.1" y="192.7">Date:</text>
<text x="189.7" y="192.7">Friday, March 07, 2025</text>
<text x="228.4" y="192.7">Sheet</text>
<text x="241.5" y="192.7">6</text>
<text x="249.3" y="192.7">of</text>
<text x="257.2" y="192.7">20</text>
</g>
<g font-size="2.3" fill="#f00">
<text x="210.1" y="43.6">+3.3V</text>
<text x="238.8" y="43.6">+3.3V</text>
<text x="29.5" y="48.9">VCC_BAR</text>
<text x="44.2" y="49.9">RSTBTN_N</text>
<text x="252.5" y="73.7">BLC_CLK</text>
<text x="252.5" y="76.3">I2C2_CLK</text>
<text x="252.5" y="79">BLC_DAT</text>
<text x="252.5" y="81.6">I2C2_SDA</text>
<text x="29.5" y="85.5">VCC_BAR</text>
<text x="44.2" y="86.5">ST_RST_N</text>
<text x="167.2" y="112.7">MCU_State_Anode</text>
<text x="95" y="122.1">VCC_BAR</text>
<text x="172.4" y="123.1">USR1_Anode</text>
<text x="28.5" y="133.6">PWRBTN_N</text>
<text x="147.3" y="145.7">VCC_RTS</text>
<text x="203.8" y="144.1">JTAG_TRST_N</text>
<text x="203.8" y="146.7">JTAG_TCK</text>
<text x="203.8" y="149.3">JTAG_TDI</text>
<text x="203.8" y="151.9">JTAG_TDO</text>
<text x="203.8" y="154.6">JTAG_TMS</text>
<text x="55.7" y="158.7">+3.3V</text>
<text x="66.7" y="167.9">I2C0_CLK</text>
<text x="116.4" y="162.7">I2C0_CLK</text>
<text x="66.7" y="170.5">I2C0_SDA</text>
<text x="116.4" y="170.5">I2C0_SDA</text>
</g>
<g font-size="2.3" fill="#00c">
<text x="166.4" y="153.8">+</text>
<text x="177.1" y="153.8">-</text>
</g>
<g font-size="1.9">
<text x="46.6" y="9.4">5</text>
<text x="96.3" y="9.4">4</text>
<text x="146" y="9.4">3</text>
<text x="195.7" y="9.4">2</text>
<text x="245.4" y="9.4">1</text>
<text x="19.8" y="34.6">D</text>
<text x="270.9" y="34.6">D</text>
<text x="19.8" y="80.3">C</text>
<text x="270.9" y="80.3">C</text>
<text x="19.8" y="126.2">B</text>
<text x="270.9" y="126.2">B</text>
<text x="19.8" y="171.9">A</text>
<text x="270.9" y="171.9">A</text>
<text x="46.6" y="195.2">5</text>
<text x="96.3" y="195.2">4</text>
<text x="146" y="195.2">3</text>
<text x="195.7" y="195.2">2</text>
<text x="245.4" y="195.2">1</text>
</g>
</svg>
